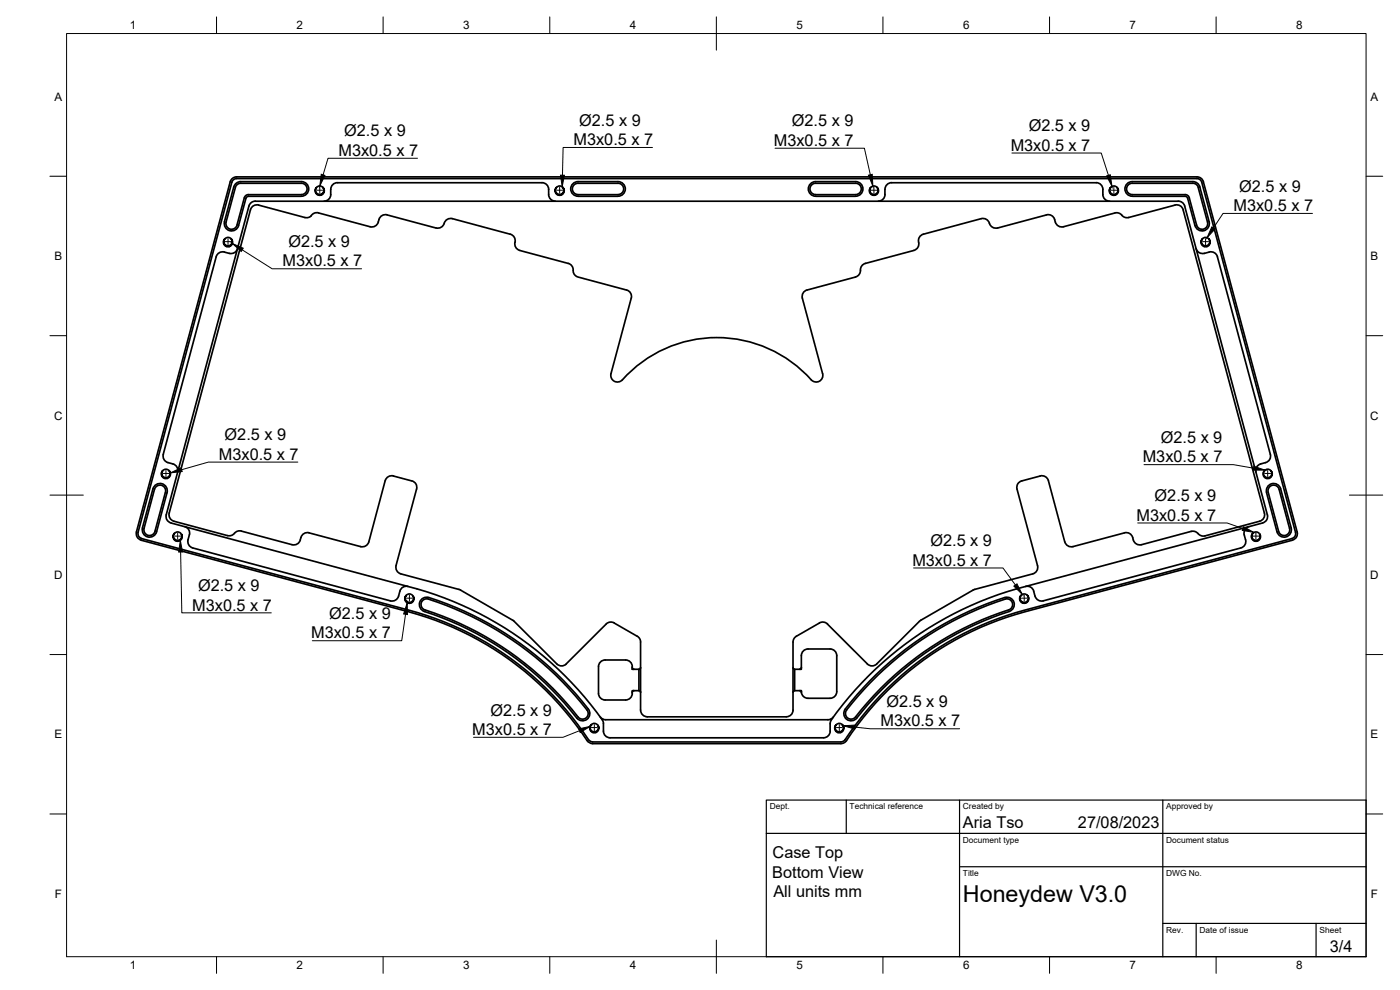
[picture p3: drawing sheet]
<svg xmlns="http://www.w3.org/2000/svg" width="420mm" height="297mm" viewBox="0 0 420 297" stroke-linecap="round" stroke-linejoin="round" font-family="sans-serif">
<!-- layer: Visible -->
<g fill="none" stroke="#000" stroke-width=".51">
<path d="M71 53.6h288.6l.7 .4 .4 .7 28.1 105a1.49 1.49 0 0 1-1.1 1.9M71 53.1h288.2l1.2 .4 .8 1.1M71 53.6l-1 .4-.4 .7-28.2 105.1a1.54 1.54 0 0 0 1.1 1.8M71 53.1l-1.2 .4-.7 1.1-28.2 105M90.4 58.9h-16.1l-.5 .6-2.2 8.2M90.4 54.5h-18.1l-1 .2-.7 .6-.5 .8-2.7 10.4a2.19 2.19 0 0 0 1.5 2.7 2.19 2.19 0 0 0 2.7-1.5M90.4 55h-18.1a1.68 1.68 0 0 0-1.7 1.3l-2.7 10.4a1.69 1.69 0 0 0 1.1 2 1.69 1.69 0 0 0 2.1-1.2l2.2-8.2 .6-.7 .7-.2h15.8M90.5 55a1.7 1.7 0 0 1 1.7 1.7 1.7 1.7 0 0 1-1.7 1.7M90.5 54.5a2.19 2.19 0 0 1 2.1 2.2 2.19 2.19 0 0 1-2.1 2.2M95 56.2a1.26 1.26 0 0 1 1.9 0M95.6 58.5l.8 .1 .7-.6 .2-.9-.4-.9 .3 .6v.7l-.4 .6-.6 .2h-.7l-.6-.5-.2-.9 .3-.7-.2 .3-.1 1.2 .8 .9M101.3 54.8h61.3"/>
<path d="M101.3 54.8a2.04 2.04 0 0 0-2 2 2.88 2.88 0 0 1-1 3.3l-1 .3M162.7 54.8a2 2 0 0 1 2 2 2.94 2.94 0 0 0 .9 3.3l1.1 .3M166.9 56.4l.1-.2-.3 1.1 .3 .6 .5 .4h.7l.5-.2 .4-.5 .1-.7-.3-.7 .4 1-.3 1-.9 .4-1-.3-.5-1zM167 56.2a1.26 1.26 0 0 1 1.9 0M171.9 55.1l1-.5 .6-.1h12a2.2 2.2 0 0 1 2.2 2.2 2.2 2.2 0 0 1-2.2 2.2h-12a2.19 2.19 0 0 1-2.1-1.4 2.19 2.19 0 0 1 .5-2.4zM172.3 55.5l1.2-.5h12a1.71 1.71 0 0 1 1.7 1.7 1.71 1.71 0 0 1-1.7 1.7h-12a1.7 1.7 0 0 1-1.6-1.1 1.7 1.7 0 0 1 .4-1.8zM244.8 54.5h12a2.19 2.19 0 0 1 2.2 2.2 2.19 2.19 0 0 1-2.2 2.2h-12M244.8 55h12a1.7 1.7 0 0 1 1.7 1.7 1.7 1.7 0 0 1-1.7 1.7h-12M244.8 55a1.7 1.7 0 0 0-1.7 1.7 1.7 1.7 0 0 0 1.7 1.7M244.8 54.5a2.19 2.19 0 0 0-2.2 2.2 2.19 2.19 0 0 0 2.2 2.2M261.3 56.2a1.26 1.26 0 0 1 1.9 0M261.9 58.5l.8 .1 .8-.8 .1-.8-.4-.8 .3 .6v.7l-.4 .5-.6 .3h-.7l-.5-.5-.3-.9 .3-.7-.2 .3-.1 1.2 .9 .9"/>
<path d="M267.6 54.8h61.4M267.6 54.8a2.04 2.04 0 0 0-2 2 2.88 2.88 0 0 1-1 3.3l-1 .3M329 54.8a2 2 0 0 1 2 2 2.94 2.94 0 0 0 1 3.3l1 .3M333.2 56.4l.1-.2-.3 .9 .3 .8 .5 .4h.7l.6-.2 .3-.5 .1-.7-.3-.7 .4 .8-.2 1.1-.7 .5-1.2-.2-.6-.9zM333.3 56.2a1.26 1.26 0 0 1 2 0M355.7 58.9h-15.9a2.19 2.19 0 0 1-2.2-2.2 2.19 2.19 0 0 1 2.2-2.2h18.2l.9 .2 .8 .6 .4 .8 2.8 10.4M355.7 58.4l.6 .2 .5 .4 2.3 8.5a1.7 1.7 0 0 0 2.1 1.2 1.7 1.7 0 0 0 1.2-2l-2.8-10.5a1.66 1.66 0 0 0-1.6-1.2h-18.2a1.7 1.7 0 0 0-1.7 1.7 1.7 1.7 0 0 0 1.7 1.7h15.9M355.7 58.9l.5 .2 .2 .4 2.2 8.2a2.19 2.19 0 0 0 2.7 1.5 2.19 2.19 0 0 0 1.6-2.7M361.1 54.6l28.2 105M67.5 71.7a1.26 1.26 0 0 1 1.9 0M68.8 74h-.8l-.7-.6-.2-.9 .4-.8-.3 .5v.7l.4 .6 .6 .3 .6-.1 .6-.4 .3-1-.3-.6 .2 .2 .2 .6-.1 .7-.9 .8M71.3 74.6a2.04 2.04 0 0 1-2.5 1.4 2.92 2.92 0 0 0-3.4 .1l-.5 1-15.9 59.2a2.02 2.02 0 0 0 1.4 2.5 2.96 2.96 0 0 1 2.9 1.8v1.1"/>
<path d="M76.6 60.4h277M76.6 60.4l-1.2 .4-.7 1.1-24.8 92.6M77.6 61.5l14.3 3.8 1.1-.2 1.3-1.1 1.3-.1M77.6 61.5a2 2 0 0 0-2.4 1.5l-24.4 90.9a2 2 0 0 0 1.4 2.5M95.6 63.9l15.5 4.1a2.15 2.15 0 0 0 2.6-2.1 2 2 0 0 1 2.5-1.4M116.2 64.5l14.7 3.9a2.17 2.17 0 0 0 2.6-1.9 2 2 0 0 1 2.3-.9l17.3 4.7M153.1 70.3a2.17 2.17 0 0 1 1.4 2.9 2 2 0 0 0 1.5 1.9M156 75.1l14.5 3.9M170.5 79l1.1 .8 .4 1.3M259.7 79l-1.1 .8-.5 2.2-.9 .9-15 4.1a1.97 1.97 0 0 0-1.4 2.5l6.1 22.6M274.3 75.1l-14.6 3.9M277.1 70.3a2.17 2.17 0 0 0-1.3 2.9 2 2 0 0 1-1.5 1.9"/>
<path d="M316.5 65.9a2 2 0 0 0-2.4-1.4l-14.7 3.9a2.21 2.21 0 0 1-2.7-1.9 2 2 0 0 0-2.2-.9l-17.4 4.7M334.6 63.9l-15.4 4.1a2.17 2.17 0 0 1-2.7-2.1M353.6 60.4l1.2 .4 .8 1 24.7 92.7M355.1 63l24.4 91M355.1 62.9a2 2 0 0 0-2.5-1.4l-14.3 3.8-.9-.2-1.4-1.1-1.4-.1M359 74.6a2 2 0 0 0 2.4 1.4 2.97 2.97 0 0 1 3.4 .1l.6 .9 15.9 59.4a2 2 0 0 1-1.5 2.4 2.96 2.96 0 0 0-2.9 1.8v1.1M360.8 71.7l-.2 .7 .1 .8 .4 .3 .8 .3 .7-.3 .4-.6 .1-.6-.3-.6 .4 .8-.4 1.1-.9 .4-1-.3-.5-.9zM360.9 71.7a1.26 1.26 0 0 1 1.9 0M172 81.1l.3 1.2 1.1 .8 14.6 3.9a1.97 1.97 0 0 1 1.4 2.5l-6 22.6a2 2 0 0 0 1 2.3 2 2 0 0 0 2.4-.4 38.1 38.1 0 0 1 57 .3 2 2 0 0 0 2.3 0 2 2 0 0 0 .8-2.2M41 159.6a2.05 2.05 0 0 0 1.4 2.5l80.2 21.4a93.3 93.3 0 0 1 53.9 39l1.4 .6h74.5l1.1-.3a95.9 95.9 0 0 1 35.8-32.2l7.7-3.5 7.9-2.8 83-22.2a2.04 2.04 0 0 0 1.4-2.5M46.8 146a1.69 1.69 0 0 1 2.1-.2 1.69 1.69 0 0 1 .7 1.9l-3.1 11.7a1.7 1.7 0 0 1-2.1 1.2 1.7 1.7 0 0 1-1.2-2.1l3.2-11.7zM47 159.5a2.19 2.19 0 0 1-2.7 1.6 2.19 2.19 0 0 1-1.5-2.7l3.1-11.7a2.19 2.19 0 0 1 2.7-1.6 2.19 2.19 0 0 1 1.5 2.7l-3.1 11.8"/>
<path d="M48.8 141.3l-.3 .6 .2 .8 .6 .5 .7 .1 .6-.2 .4-.6v-.7l-.2-.6 .4 .9-.4 1-.9 .5-.6-.1-.5-.3-.4-.8zM48.8 141.2a1.26 1.26 0 0 1 1.9 0M49.9 154.4a2.04 2.04 0 0 0 1.4 2.5l71.1 19.1a102.4 102.4 0 0 1 58.6 40.5l.1 2.9a2 2 0 0 0 2 2h64a2 2 0 0 0 2.1-2v-2.6a56.4 56.4 0 0 1 9.5-12 102.9 102.9 0 0 1 49.1-28.8l71.1-19.1M52.2 156.4l16.1 4.3 1.3-.1 1.5-1.2 .9-.1 15.7 4.1M55.4 158a2 2 0 0 1 1.4 2.4M92.8 159.9a2.17 2.17 0 0 0-2.7 2.1 1.97 1.97 0 0 1-2.4 1.4M118 142.8l5.6 1.5M118.1 142.8a2 2 0 0 0-2.5 1.4l-4.9 18.4a2.02 2.02 0 0 1-2.5 1.4l-15.4-4.1M123.6 144.3a1.98 1.98 0 0 1 1.4 2.5l-6.1 22.9a2.02 2.02 0 0 0 1.4 2.5l17.8 4.8 15.8 9.1M312.2 142.8l-5.6 1.5a2.02 2.02 0 0 0-1.4 2.5l6.2 22.9a2.01 2.01 0 0 1-1.4 2.5l-17.8 4.8-16.3 9.4M312.2 142.8a2 2 0 0 1 2.4 1.4l5 18.4a2.05 2.05 0 0 0 2.4 1.4l15.5-4.1a2.13 2.13 0 0 1 2.6 2.1 2.01 2.01 0 0 0 2.5 1.4l14.9-4 1.3 .2 .8 .5M374.8 158a2 2 0 0 0-1.4 2.4 2.93 2.93 0 0 1-.1 3.5l-.9 .5"/>
<path d="M379.5 153.9a2.01 2.01 0 0 1-1.4 2.5l-16.4 4.4-1.4-.1-.7-.6M379.5 141.2l-.4 .6v.7l.3 .6 .6 .4M379.5 141.2l-.3 .5v.8l.4 .6 .5 .2h.8l.7-.6 .1-.9-.3-.6 .4 .7-.1 .8-.4 .6-.4 .2h-.8M379.5 141.2a1.26 1.26 0 0 1 1.9 0M380.4 154.4a2 2 0 0 1-1.5 2.5M383.3 159.5a2.19 2.19 0 0 0 2.6 1.6 2.19 2.19 0 0 0 1.6-2.7l-3.2-11.7a2.18 2.18 0 0 0-2.6-1.6 2.18 2.18 0 0 0-1.6 2.7l3.1 11.8M383.9 146.8a1.7 1.7 0 0 0-2.1-1.2 1.7 1.7 0 0 0-1.2 2.1l3.1 11.7a1.7 1.7 0 0 0 2.1 1.2 1.7 1.7 0 0 0 1.2-2.1l-3.1-11.7M42.5 161.6l80.2 21.5a93.9 93.9 0 0 1 54.2 39.1l1 .4h74.5l1-.4a93.9 93.9 0 0 1 54.1-39.1l80.3-21.5M52.3 160.1l-.3 .6 .2 .7 .4 .5 .6 .2 .6-.1 .5-.4 .3-.9-.3-.7 .1 .2 .3 1-.5 .9-1 .3-.9-.5-.4-1.1zM52.4 160a1.26 1.26 0 0 1 1.9 0M56.8 160.5a2.93 2.93 0 0 0 .1 3.4l.9 .5 59.4 15.9a2.01 2.01 0 0 0 2.4-1.4 2.96 2.96 0 0 1 1.8-2.9l1.1-.1M121.8 178.8l.1-.1-.3 .9 .2 .6 1.1 .5 .8-.2 .4-.6v-.7l-.3-.5 .4 .8-.4 1.1-.8 .4-1-.3-.5-.9z"/>
<path d="M121.9 178.6a1.26 1.26 0 0 1 1.9 0M306.3 178.7l-.2 .7 .2 .7 .4 .4 .7 .2 .6-.1 .5-.6 .1-.7-.3-.6 .4 .7-.3 1.2-.9 .4-1-.3-.5-.9zM306.4 178.6a1.26 1.26 0 0 1 1.9 0M372.4 164.4l-59.3 15.9a2 2 0 0 1-2.5-1.4 2.97 2.97 0 0 0-1.8-2.9l-1-.1M375.8 160.2l.2-.2-.3 .8 .1 .7 .6 .5 .7 .1 .6-.2 .4-.5 .1-.7-.3-.7 .4 .8-.3 1-.9 .6-1-.3-.5-.9zM376 160a1.26 1.26 0 0 1 1.9 0M126.9 180.1a1.69 1.69 0 0 1 1.7-.3 97.9 97.9 0 0 1 47.8 33.6 1.7 1.7 0 0 1-.7 2.1 1.7 1.7 0 0 1-2.2-.4 95.6 95.6 0 0 0-46.4-32.3l-.3-.3a1.7 1.7 0 0 1 .1-2.4zM127.4 183.5a2.19 2.19 0 0 1-1.4-2.8 2.19 2.19 0 0 1 2.7-1.4 97.9 97.9 0 0 1 48.2 33.9 2.19 2.19 0 0 1-1 2.8 2.19 2.19 0 0 1-2.8-.6 94.4 94.4 0 0 0-45.7-31.9M153.9 186.1l13.2 13.1a2 2 0 0 0 2.9 0l11.9-12M181.9 187.2l.8-.4 1.2-.1 7.4 4.2 .6 .6 .4 1.1M187.7 198h-6.1a2 2 0 0 0-2 2v8a2 2 0 0 0 2 2h6.1M187.8 198a2.14 2.14 0 0 1 1.9 2.8h2"/>
<path d="M192.2 192.6l.1 20.5a2 2 0 0 0 2 2M238 192.6v20.5a2 2 0 0 1-2 2M248.3 187.2l-1.1-.5-1.3 .2-6.9 4-.8 .9-.2 .8M275.9 186.4l-12.8 12.8a2 2 0 0 1-2.8 0l-12-12M177.4 217.5a1.26 1.26 0 0 1 1.9 0M177.9 219.8l-.5-.3-.4-.7v-.8l.4-.5-.3 .6 .1 .7 .4 .5 .6 .3 .6-.1 .6-.4 .2-.9-.3-.7 .2 .2 .2 1.2-.9 .9M178 219.8h.8M189.7 207.7l.1 .3a2 2 0 0 1-2 2M189.8 200.3l.5 .5M190.2 207.2h-.5v.5M190.2 207.2h1.5M190.3 207.2l-.5 .5"/>
<path d="M191.7 200.8v6.4M191.8 207.2l.5 .5M192.3 200.3l-.5 .5M194.2 215.1h41.8M238 200.3l.5 .5M238.5 200.8h1.5M238.5 200.8v6.4M238.5 207.2l-.5 .5M240 207.2l.5 .5M240.5 200.3v-3.6a2 2 0 0 1 2-2h6.6a2 2 0 0 1 2 2v10.8a2 2 0 0 1-2 2h-6.6a2.03 2.03 0 0 1-2-2.3h-2M240.5 200.3v.5h-.5M240.5 200.3l-.5 .5"/>
<path d="M250.1 215.1l-.9 .7-.7 .1h-66.7l-1.1-.3-.5-.5M250.9 217.5a1.26 1.26 0 0 1 1.9 0M251.5 219.8l-.7-.4-.3-.6v-.7l.4-.6-.3 .6 .1 .7 .3 .5 .7 .3 .6-.1 .5-.4 .3-.6-.3-1 .3 .3 .1 1.1-.9 .9M251.5 219.8h.8M254.1 213a97.9 97.9 0 0 1 48-33.3 1.7 1.7 0 0 1 1.8 1.4 1.7 1.7 0 0 1-1.2 1.9 95.3 95.3 0 0 0-46.3 32.4 1.7 1.7 0 0 1-2.2-.1 1.7 1.7 0 0 1-.1-2.3M261.1 204.2a97.4 97.4 0 0 1 41-25 2.19 2.19 0 0 1 2.3 1.8 2.19 2.19 0 0 1-1.5 2.5 95.3 95.3 0 0 0-46.2 32.3 2.2 2.2 0 0 1-2.8-.2 2.2 2.2 0 0 1-.2-2.9l3.6-4.3z"/>
</g>
<!-- layer: BORDER -->
<g fill="none" stroke="#000" stroke-width=".3">
<path d="M20 10.1h390v276.9h-390zM65 5.1v5M115 5.1v5M165 5.1v5M215 5.1v10M265 5.1v5M315 5.1v5M365 5.1v5M15 52.9h5M410 52.9h5M15 100.7h5M410 100.7h5"/>
<path d="M15 148.6h10M405 148.6h10M15 196.4h5M410 196.4h5M15 244.2h5M410 244.2h5M65 287v5M115 287v5M165 287v5M215 282.1v9.9M265 287v5M315 287v5"/>
<path d="M365 287v5"/>
</g>
<!-- layer: TITLEBLOCK -->
<path d="M230 240.1h180v46.9h-180zM230 250h180M254 240.1v9.9M288 240.1v46.9M349 240.1v46.9M288 260.1h122M349 277.1h61M359 277.1v9.9M395 277.1v9.9" fill="none" stroke="#000" stroke-width=".36"/>
<!-- layer: Hole Notes -->
<g fill="#000" stroke="#000" stroke-width=".3">
<path d="M96.4 52.3l1.1 .3-1.5 3.2zM168.2 52.6h1.2l-.7 3.5zM260.6 52.6l1.2-.3 .2 3.5zM332.1 52.8l1.1-.4 .5 3.6zM69.7 73.1l3.3 1.4-.6 .9zM363.7 68.1l1 .6-2.5 2.6zM376.3 139.9l3.3 1.2-3.5-.1zM51.1 141.9l3.3-1.5 .3 1.1zM373.2 158l3.1 1.8-3.5-.7zM54.1 162.1l.7 3.5h-1.2zM304.3 175.9l.9-.7 1.6 3.2zM122.2 180.8l.1 3.6-1.2-.2z"/>
<path d="M173.7 218.7l3.4-.8-3 1.9zM253.1 217.7l3.5-.1-.1 1.1z"/>
</g>
<g fill="none" stroke="#000" stroke-width=".3">
<path d="M125.3 47.5h-26.9l-1.4 5M195.8 44.2h-26.8l-.2 8.4M232.6 44.5h26.8l1.8 7.9M303.7 45.9h26.8l2.2 6.7M72.7 75l9 5.7h26.8M393.9 64h-26.8l-2.9 4.4M89.4 138.6h-26.9l-8 2.3M343.3 139.4h26.8l6.1 1.1M341.4 156.9h26.9l4.7 1.7M54.2 165.6l.4 18.3h26.8M274.2 170.4h26.8l3.7 5.1M121.7 184.3l-1.1 7.9h-26.9"/>
<path d="M173.9 219.3l-4.9 1.9h-26.9M256.5 218.2l4.7 .5h26.8"/>
</g>
<!-- layer: Smart Centers -->
<g fill="none" stroke="#000" stroke-width=".3">
<path d="M95.1 57.1h1.8M96 56.2v1.8M167.1 57.1h1.7M168 56.2v1.8M261.4 57.1h1.8M262.3 56.2v1.8M333.4 57.1h1.8M334.3 56.2v1.8M67.5 72.5h1.8M68.4 71.6v1.8M360.9 72.5h1.8M361.8 71.6v1.8"/>
<path d="M48.9 142.1h1.8M49.8 141.2v1.7M53.3 160v1.8M376.9 160v1.8M379.5 142.1h1.8M380.4 141.2v1.7M52.4 160.9h1.8M122 179.5h1.8M122.9 178.6v1.8M306.5 179.5h1.8M307.4 178.6v1.8M376 160.9h1.8"/>
<path d="M177.5 218.3h1.8M178.4 217.4v1.8M251 218.3h1.8M251.9 217.4v1.8"/>
</g>
<text font-size="7" x="289" y="270.6">Honeydew V3.0</text>
<g font-size="4.9">
<text x="103.3" y="40.9">Ø2.5 x 9</text>
<text x="173.8" y="37.7">Ø2.5 x 9</text>
<text x="237.7" y="37.9">Ø2.5 x 9</text>
<text x="308.7" y="39.4">Ø2.5 x 9</text>
<text x="101.6" y="46.8">M3x0.5 x 7</text>
<text x="172.1" y="43.5">M3x0.5 x 7</text>
<text x="232.2" y="43.8">M3x0.5 x 7</text>
<text x="303.3" y="45.2">M3x0.5 x 7</text>
<text x="371.9" y="57.5">Ø2.5 x 9</text>
<text x="370.2" y="63.3">M3x0.5 x 7</text>
<text x="86.6" y="74.1">Ø2.5 x 9</text>
<text x="84.8" y="80">M3x0.5 x 7</text>
<text x="65.7" y="138">M3x0.5 x 7</text>
<text x="67.4" y="132.1">Ø2.5 x 9</text>
<text x="348.4" y="132.9">Ø2.5 x 9</text>
<text x="342.9" y="138.7">M3x0.5 x 7</text>
<text x="346.5" y="150.4">Ø2.5 x 9</text>
<text x="341.1" y="156.2">M3x0.5 x 7</text>
<text x="279.2" y="163.9">Ø2.5 x 9</text>
<text x="273.8" y="169.7">M3x0.5 x 7</text>
<text x="59.4" y="177.3">Ø2.5 x 9</text>
<text x="57.7" y="183.2">M3x0.5 x 7</text>
<text x="98.8" y="185.7">Ø2.5 x 9</text>
<text x="93.4" y="191.5">M3x0.5 x 7</text>
<text x="147.2" y="214.7">Ø2.5 x 9</text>
<text x="266" y="212.1">Ø2.5 x 9</text>
<text x="141.8" y="220.5">M3x0.5 x 7</text>
<text x="264.3" y="218">M3x0.5 x 7</text>
<text x="289" y="248.5">Aria Tso</text>
<text x="323.5" y="248.5">27/08/2023</text>
<text x="231.9" y="257.5">Case Top</text>
<text x="231.8" y="263.3">Bottom View</text>
<text x="232.1" y="269.1">All units mm</text>
<text x="399.1" y="285.7">3/4</text>
</g>
<g font-size="3.5">
<text x="39" y="8.8">1</text>
<text x="89" y="8.8">2</text>
<text x="139" y="8.8">3</text>
<text x="189" y="8.8">4</text>
<text x="239" y="8.8">5</text>
<text x="289" y="8.8">6</text>
<text x="339" y="8.8">7</text>
<text x="389" y="8.8">8</text>
<text x="16.3" y="30.2">A</text>
<text x="411.3" y="30.2">A</text>
<text x="16.3" y="78">B</text>
<text x="411.3" y="78">B</text>
<text x="16.2" y="125.9">C</text>
<text x="411.2" y="125.9">C</text>
<text x="16.2" y="173.7">D</text>
<text x="411.2" y="173.7">D</text>
<text x="16.3" y="221.6">E</text>
<text x="411.3" y="221.6">E</text>
<text x="16.4" y="269.4">F</text>
<text x="411.4" y="269.4">F</text>
<text x="39" y="290.8">1</text>
<text x="89" y="290.8">2</text>
<text x="139" y="290.8">3</text>
<text x="189" y="290.8">4</text>
<text x="239" y="290.8">5</text>
<text x="289" y="290.8">6</text>
<text x="339" y="290.8">7</text>
<text x="389" y="290.8">8</text>
</g>
<g font-size="2.5">
<text x="231" y="242.9">Dept.</text>
<text x="255" y="242.9">Technical reference</text>
<text x="289" y="242.9">Created by</text>
<text x="350" y="242.9">Approved by</text>
<text x="289" y="252.8">Document type</text>
<text x="350" y="252.8">Document status</text>
<text x="289" y="262.9">Title</text>
<text x="350" y="262.9">DWG No.</text>
<text x="350" y="279.9">Rev.</text>
<text x="360" y="279.9">Date of issue</text>
<text x="396" y="279.9">Sheet</text>
</g>
</svg>
